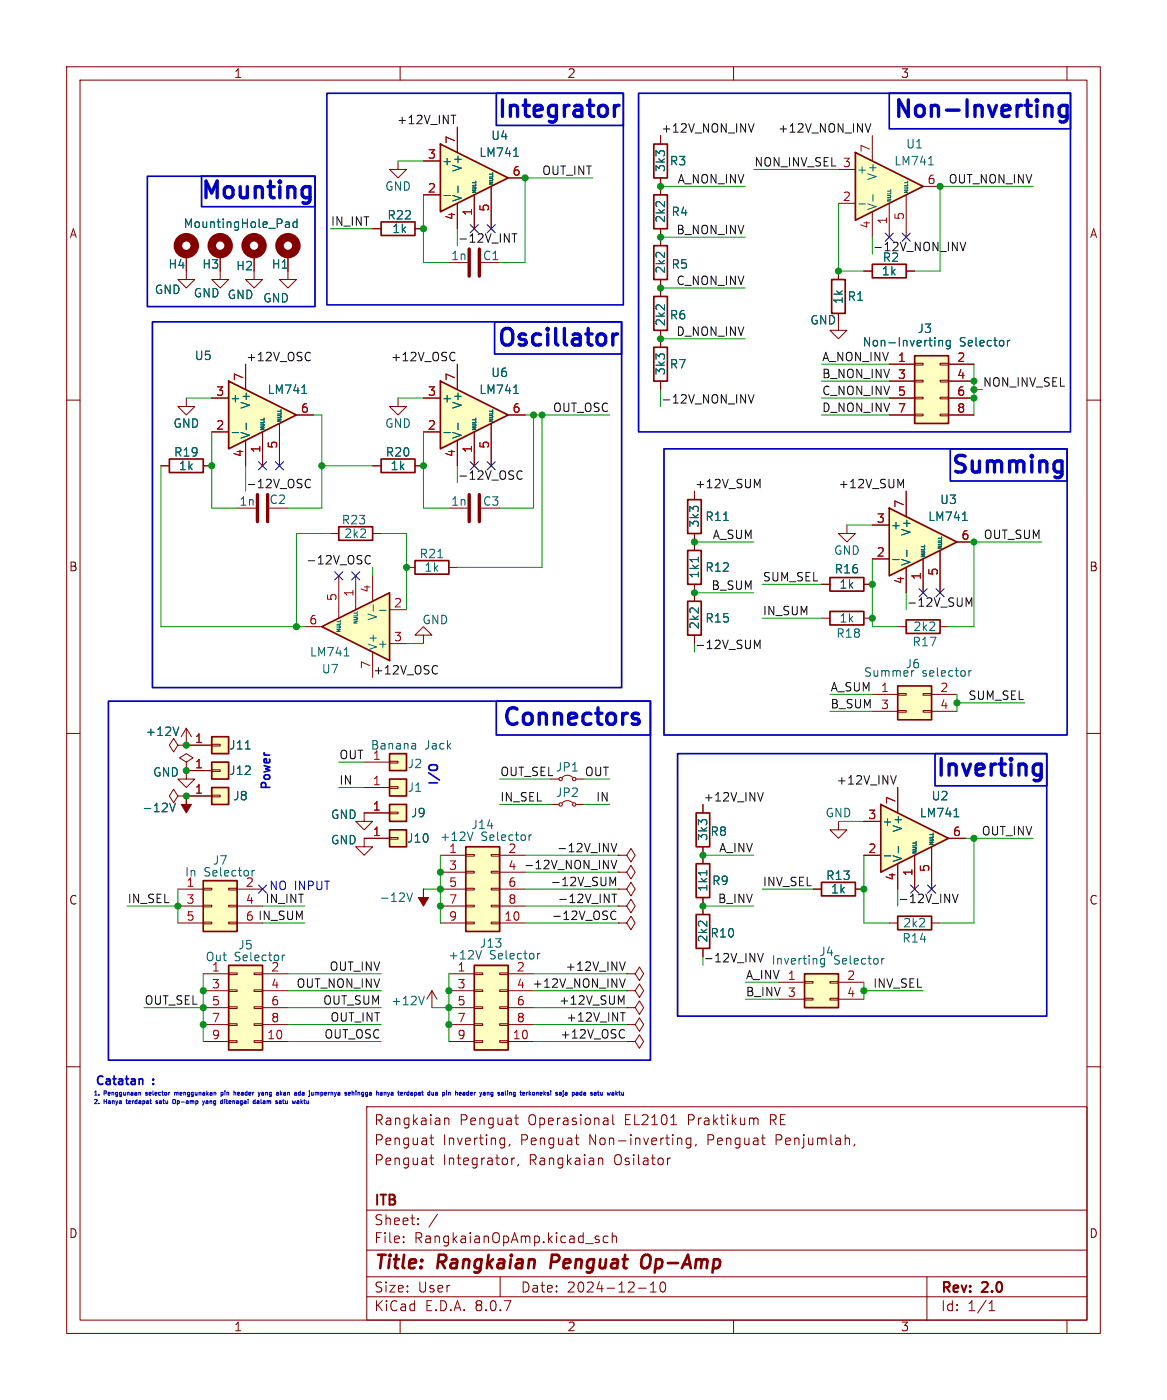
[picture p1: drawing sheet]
<svg xmlns="http://www.w3.org/2000/svg" width="175mm" height="210mm" viewBox="0 0 175 210" stroke-linecap="round" stroke-linejoin="round" font-family="sans-serif">
<g fill="none" stroke="#840000" stroke-width=".15">
<path d="M10 10h155v190h-155zM12 12h151v186h-151zM60 10v2M110 10v2M160 10v2M10 60h2M55.9 69.9h1.2M62.2 69.9h1.3M67.3 76.2h2.8M104.1 73.7v1.2M163 60h2M63.5 95.3h1.3l-1.3-1.3-1.3 1.3h1.3v1.2"/>
<path d="M104.1 80v1.3M104.1 88.9v1.3M104.1 95.3v1.2M134.6 94h1.3M141 94h1.2M10 110h2M82.5 116.9h1.3M84.3 116.6a1.08 1.08 0 0 1 1.6 0M86.4 116.9h1.2M163 110h2M82.5 120.7h1.3M84.3 120.4a1.08 1.08 0 0 1 1.6 0"/>
<path d="M86.4 120.7h1.2M94 148.6h1.2l.7-1 .6 1-.6 1-.7-1M94 148.6h.1M10 160h2M55 166h108v32h-108zM64.5 173.7h.5M64.5 170.7h.5M64.7 170.2v1.3v.1l.3 .1M64.7 173.2v1.3v.1l.3 .1M66.7 167.7v1M66.7 167.8a.37 .37 0 0 1 .6 .1v.8M75.2 170.7l.5 .1"/>
<path d="M75.7 171.6l-.5 .1M75.7 170.7v1.2l-.3 .3M76.5 171.6l-.2 .3M76.7 173.7v1M77.2 173.7l-.3 .1-.2 .2M77.2 167.7h.5M77.4 167.2v1.3l.1 .1 .2 .1M77.7 174.6l-.1 .3M86.2 170.7h.6M86.5 171.6l.3 .1M90 173.7h.2l.2 .2v.8M91 167.7l.2 .2v.8"/>
<path d="M91.2 168.6l-.2 .1M91.2 168.1h-.2M91.9 167.2v1.3l.2 .2M100.5 173.7l-.3 .1M100.6 168.7h.9M101.8 170.7l.4 .1v.1v.8M103.6 170.8l-.4-.1-.3 .3v.4l.1 .2h.6M103.6 170.7v1.2a.41 .41 0 0 1-.6 .2M104.4 171.6l-.2 .3M113.2 167.7l.4 .1 .1 .1v.8M128.2 171.6l-.2 .3M163 160h2"/>
<path d="M55 194.5h108M55 191.5h108M55 187.5h108M55 181.5h108M60 198v2M60.5 186.3v.1M60.5 185.5v.1M62.7 183.6v.1M62.7 182.8v.1M65.6 182.1l-1.3 2M75 191.5v3M89.5 185.9l.3 .1 .1 .2-.2 .2h-.3"/>
<path d="M89.5 185.4l.3 .1M91.2 185.5l-.5-.1-.2 .3v.4l.1 .2h.6M91.8 185.5a.37 .37 0 0 1 .7 .1v.8M91.8 184.9v1.5M95.7 193.2h1.2M97.5 193.8h.9M97.5 192.7l.5-.4v1.5M99.1 192.4a1.02 1.02 0 0 0 .2 1.4h.2a.91 .91 0 0 0 .2-1.4M110 198v2M139 191.5v6.5M148.3 196.6h.9M148.3 195.5l.4-.4v1.5"/>
<path d="M160 198v2"/>
<circle cx="84.1" cy="116.9" r=".25"/>
<circle cx="86.1" cy="116.9" r=".25"/>
<circle cx="84.1" cy="120.7" r=".25"/>
<circle cx="86.1" cy="120.7" r=".25"/>
</g>
<path d="M82.8 188.2l-.3 2M97.2 188.2a.77 .77 0 0 0-1 .7l-.1 .7 .1 .3 .2 .2a.71 .71 0 0 0 .9-.2" fill="none" stroke="#840000" stroke-width=".4"/>
<path d="M57.1 68.9h5.1v2h-5.1zM103.1 74.9h2.1v5.1h-2.1zM103.1 90.2h2.1v5.1h-2.1zM135.9 93h5.1v2h-5.1z" fill="none" stroke="#840000" stroke-width=".25"/>
<path d="M108.5 78.1h.7" fill="none" stroke="#006464" stroke-width=".15"/>
<path d="M70.4 74.2v4.1M71.9 74.2v4.1" fill="none" stroke="#840000" stroke-width=".51"/>
<path d="M128.3 22.9l10.1 5.1-10.1 5z" fill="#ffffc2"/>
<path d="M128.3 22.9l10.1 5.1-10.1 5zM50.8 79h5.1v2h-5.1z" fill="none" stroke="#840000" stroke-width=".25"/>
<path d="M125.7 30.5h2.6M125.7 25.4h2.6M130.8 20.3v3.8M130.8 31.8v3.8M133.3 30.5v5.1M135.9 29.2v6.4M138.4 28h2.6M49.5 80h1.3M55.9 80h1.2" fill="none" stroke="#840000" stroke-width=".15"/>
<g fill="none" stroke="#006464" stroke-width=".15">
<path d="M128.8 30.6h1M130.9 29.2v1M133.1 29.9h.5l-.5 .3h.5M133.1 29.6h.4M133.1 29.3h.4M133.1 29.1h.5M133.1 28.7h.5M135.6 28.6h.5l-.5 .3h.5M135.6 28.3h.4M135.6 28.1h.4M135.6 27.8h.5M135.6 27.4h.5"/>
<path d="M139.2 24.7h.8"/>
</g>
<path d="M66 21.6l10.2 5.1-10.2 5.1z" fill="#ffffc2"/>
<path d="M66 21.6l10.2 5.1-10.2 5.1z" fill="none" stroke="#840000" stroke-width=".25"/>
<path d="M68.6 19.1v3.8M59.7 24.1v1.3h1.3l-1.3 1.3-1.3-1.3h1.3M63.5 29.2h2.5M63.5 24.1h2.5M67.3 39.4h2.8M68.6 30.5v3.8M71.1 29.2v5.1M72.1 39.4h2.8M73.7 28v6.3M76.2 26.7h2.5" fill="none" stroke="#840000" stroke-width=".15"/>
<g fill="none" stroke="#006464" stroke-width=".15">
<path d="M66.6 29.3h.9M68.7 27.9v1M70.8 28.6h.5l-.5 .3h.5M70.8 28.3h.5M70.8 28.1h.5M70.8 27.8h.5M70.8 27.4h.5M73.4 27.3h.5l-.5 .3h.5M73.4 27.1h.4M73.4 26.8h.4M73.4 26.5h.5M73.4 26.1h.5"/>
<path d="M77 23.5h.7"/>
</g>
<path d="M70.4 37.4v4M71.9 37.4v4" fill="none" stroke="#840000" stroke-width=".51"/>
<path d="M66 57.2l10.2 5-10.2 5.1z" fill="#ffffc2"/>
<path d="M66 57.2l10.2 5-10.2 5.1z" fill="none" stroke="#840000" stroke-width=".25"/>
<g fill="none" stroke="#840000" stroke-width=".15">
<path d="M63.5 59.7h2.5M68.6 54.6v3.8M63.5 64.8h2.5M68.6 66.1v3.8M71.1 64.8v5.1M73.7 63.5v6.4M76.2 62.2h2.5M92.7 135.9h1.3l.6-1 .6 1-.6 1-.6-1M92.7 135.9h.1M92.7 133.4h1.3l.6-1 .6 1-.6 1-.6-1M92.7 133.4h.1M92.7 138.4h1.3l.6-1 .6 1-.6 1.1-.6-1.1"/>
<path d="M92.7 138.4h.1"/>
</g>
<g fill="none" stroke="#006464" stroke-width=".15">
<path d="M77 59h.7M66.6 64.9h.9M68.7 63.5v.9M70.8 64.1h.5l-.5 .3h.5M70.8 63.9h.5M70.8 63.6h.5M70.8 63.4h.5M70.8 63h.5M73.4 62.9h.5l-.5 .3h.5M73.4 62.6h.4M73.4 62.3h.4M73.4 62.1h.5"/>
<path d="M73.4 61.7h.5"/>
</g>
<path d="M134.6 102.9h5.1v5.1h-5.1z" fill="#ffffc2"/>
<path d="M130.8 104.2h3.8M130.8 106.7h3.8M134.6 106.6h1.3v.2h-1.3zM134.6 104h1.3v.3h-1.3zM138.4 106.6h1.3v.2h-1.3zM138.4 104h1.3v.3h-1.3zM139.7 104.2h3.8M139.7 106.7h3.8" fill="none" stroke="#840000" stroke-width=".15"/>
<path d="M134.6 102.9h5.1v5.1h-5.1z" fill="none" stroke="#840000" stroke-width=".25"/>
<path d="M145.3 100.6v.8M145.7 100.6h-.3l-.1 .2" fill="none" stroke="#006464" stroke-width=".15"/>
<path d="M132.1 120.7l10.1 5-10.1 5.1z" fill="#ffffc2"/>
<path d="M130.8 39.6h5.1v2.1h-5.1zM98 44.5h2.1v5h-2.1zM124.7 41.9h2v5.1h-2zM104.4 121.9h2v5.1h-2zM104.4 129.6h2v5h-2zM123.2 132.4h5.1v2h-5.1zM132.1 120.7l10.1 5-10.1 5.1z" fill="none" stroke="#840000" stroke-width=".25"/>
<g fill="none" stroke="#840000" stroke-width=".15">
<path d="M99.1 43.2v1.3M99.1 49.5v1.3M125.7 48.3v1.2h1.3l-1.3 1.3-1.2-1.3h1.2M125.7 40.7v1.2M129.5 40.7h1.3M135.9 40.7h1.3M134.6 118.1v3.8M105.4 120.7v1.2M105.4 127v2.6M105.4 134.6v1.3M121.9 133.4h1.3M125.7 123.2v1.3h1.3l-1.3 1.2-1.2-1.2h1.2"/>
<path d="M128.3 133.4h1.2M129.5 128.3h2.6M129.5 123.2h2.6M134.6 129.6v3.8M137.2 128.3v5.1M139.7 127v6.4M142.2 125.7h2.6"/>
</g>
<g fill="none" stroke="#006464" stroke-width=".15">
<path d="M106 130.6v.7M132.6 128.4h1M134.7 127v.9M136.9 127.6h.5l-.5 .3h.5M136.9 127.4h.4M136.9 127.1h.4M136.9 126.9h.5M136.9 126.5h.5M139.4 126.4h.5l-.5 .3h.5M139.4 126.1h.4M139.4 125.8h.4M139.4 125.6h.5"/>
<path d="M139.4 125.2h.5M143.1 122.5h.7"/>
</g>
<path d="M71.1 144.8h5.1v12.7h-5.1z" fill="#ffffc2"/>
<g fill="none" stroke="#840000" stroke-width=".15">
<path d="M99.1 20.3v1.3M99.1 26.7v2.5M99.1 34.3v2.5M99.1 41.9v1.3M99.1 50.8v1.3M99.1 57.2v1.2M61 85.1h1.2M67.3 85.1h1.3M54.6 125.7v1.3h1.3l-1.3 1.3-1.3-1.3h1.3M54.6 121.9v1.3h1.3l-1.3 1.3-1.3-1.3h1.3M133.3 138.4h1.3M139.7 138.4h1.3"/>
<path d="M64.8 148.6l-.8 1.3M64.8 148.6v2.5M64.8 148.6l.7 1.3M67.3 146.1h3.8M67.3 156.2h3.8M67.3 148.6h3.8M67.3 151.1h3.8M67.3 153.7h3.8M71.1 156.1h1.3v.3h-1.3zM71.1 153.6h1.3v.2h-1.3zM71.1 151h1.3v.3h-1.3zM71.1 148.5h1.3v.2h-1.3z"/>
<path d="M71.1 145.9h1.3v.3h-1.3zM74.9 156.1h1.3v.3h-1.3zM74.9 153.6h1.3v.2h-1.3zM74.9 151h1.3v.3h-1.3zM74.9 148.5h1.3v.2h-1.3zM74.9 145.9h1.3v.3h-1.3zM76.2 146.1h3.8M76.2 156.2h3.8M76.2 148.6h3.8M76.2 151.1h3.8M76.2 153.7h3.8M94 156.2h1.2l.7-1 .6 1-.6 1-.7-1"/>
<path d="M94 156.2h.1"/>
</g>
<path d="M98 21.6h2.1v5.1h-2.1zM98 36.8h2.1v5.1h-2.1zM98 29.2h2.1v5.1h-2.1zM98 52.1h2.1v5.1h-2.1zM62.2 84.1h5.1v2h-5.1zM134.6 137.4h5.1v2.1h-5.1zM71.1 144.8h5.1v12.7h-5.1z" fill="none" stroke="#840000" stroke-width=".25"/>
<path d="M65.6 83.7h.8M63.6 149.4l-.4 1.3M72.2 142.6l-.4 1.3M80.6 143v.9M81 143l-.3 .1-.1 .1" fill="none" stroke="#006464" stroke-width=".15"/>
<path d="M120.6 146.1h5.1v5h-5.1z" fill="#ffffc2"/>
<path d="M105.4 135.9v1.3M105.4 142.3v1.2M116.8 147.3h3.8M116.8 149.9h3.8M120.6 149.8h1.3v.2h-1.3zM120.6 147.2h1.3v.3h-1.3zM124.5 149.8h1.2v.2h-1.2zM124.5 147.2h1.2v.3h-1.2zM125.7 147.3h3.8M125.7 149.9h3.8" fill="none" stroke="#840000" stroke-width=".15"/>
<path d="M104.4 137.2h2v5.1h-2zM120.6 146.1h5.1v5h-5.1z" fill="none" stroke="#840000" stroke-width=".25"/>
<path d="M123 144v.4l.1 .2h.5M123.6 143.8v1l-.2 .2h-.3M132.2 143.8v.8M132.6 143.8h-.3l-.1 .2" fill="none" stroke="#006464" stroke-width=".15"/>
<path d="M58.4 116.9h2.6v2.5h-2.6z" fill="#ffffc2"/>
<path d="M54.6 118.1h3.8M58.4 118h1.3v.3h-1.3z" fill="none" stroke="#840000" stroke-width=".15"/>
<path d="M58.4 116.9h2.6v2.5h-2.6z" fill="none" stroke="#840000" stroke-width=".25"/>
<path d="M58.4 120.7h2.6v2.5h-2.6z" fill="#ffffc2"/>
<path d="M54.6 121.9h3.8M58.4 121.8h1.3v.3h-1.3z" fill="none" stroke="#840000" stroke-width=".15"/>
<path d="M58.4 120.7h2.6v2.5h-2.6z" fill="none" stroke="#840000" stroke-width=".25"/>
<path d="M137.2 53.4h5v10.1h-5z" fill="#ffffc2"/>
<g fill="none" stroke="#840000" stroke-width=".15">
<path d="M133.3 54.6h3.9M133.3 57.2h3.9M133.3 59.7h3.9M137.2 59.6h1.2v.2h-1.2zM137.2 57h1.2v.3h-1.2zM137.2 54.5h1.2v.3h-1.2zM141 59.6h1.2v.2h-1.2zM141 57h1.2v.3h-1.2zM141 54.5h1.2v.3h-1.2zM142.2 54.6h3.8M142.2 57.2h3.8M142.2 59.7h3.8"/>
<path d="M133.3 62.2h3.9M137.2 62.1h1.2v.3h-1.2zM141 62.1h1.2v.3h-1.2zM142.2 62.2h3.8"/>
</g>
<path d="M137.2 53.4h5v10.1h-5z" fill="none" stroke="#840000" stroke-width=".25"/>
<path d="M140.8 51.1v.8M140.8 51.2l.2-.1h.3v.8M142.5 51.1h-.4l-.2 .2v.4l.1 .1h.5M142.5 51.1v1l-.3 .2h-.3M151.1 51.1v.8M151.4 51.1h-.2l-.1 .2" fill="none" stroke="#006464" stroke-width=".15"/>
<path d="M31.7 118.1h2.6v2.6h-2.6z" fill="#ffffc2"/>
<path d="M26.7 119.4l-.7-1-.6 1 .6 1 .7-1h1.2M27.9 119.4h.1M27.9 119.4h3.8M31.7 119.3h1.3v.2h-1.3z" fill="none" stroke="#840000" stroke-width=".15"/>
<path d="M31.7 118.1h2.6v2.6h-2.6z" fill="none" stroke="#840000" stroke-width=".25"/>
<path d="M27.9 119.4v1.3h.8l-.8 1.2-.7-1.2h.7z" fill="#840000" stroke="#840000" stroke-width=".15"/>
<path d="M25.4 120.5l.5 1.3 .4-1.3" fill="none" stroke="#006464" stroke-width=".15"/>
<path d="M30.5 132.1h5.1v7.6h-5.1z" fill="#ffffc2"/>
<g fill="none" stroke="#840000" stroke-width=".15">
<path d="M27.9 115.6v1.3h1.3l-1.3 1.2-1.2-1.2h1.2M26.7 133.4h3.8M26.7 135.9h3.8M26.7 138.4h3.8M30.5 138.3h1.2v.3h-1.2zM30.5 135.8h1.2v.2h-1.2zM30.5 133.2h1.2v.3h-1.2zM34.3 138.3h1.3v.3h-1.3zM34.3 135.8h1.3v.2h-1.3zM34.3 133.2h1.3v.3h-1.3zM35.6 133.4h3.8M35.6 135.9h3.8"/>
<path d="M35.6 138.4h3.8M94 151.1h1.2l.7-1 .6 1-.6 1.1-.7-1.1M94 151.1h.1M94 146.1h1.2l.7-1 .6 1-.6 1-.7-1M94 146.1h.1M94 153.7h1.2l.7-1 .6 1-.6 1-.7-1M94 153.7h.1"/>
</g>
<path d="M30.5 132.1h5.1v7.6h-5.1z" fill="none" stroke="#840000" stroke-width=".25"/>
<path d="M37.8 130.6v.8M38.2 130.6h-.3l-.1 .2" fill="none" stroke="#006464" stroke-width=".15"/>
<path d="M31.7 114.3h2.6v2.6h-2.6z" fill="#ffffc2"/>
<path d="M27.9 115.6h3.8M27.9 109.2l-.7 1.3M27.9 109.2v2.6M27.9 109.2l.8 1.3M31.7 115.5h1.3v.2h-1.3z" fill="none" stroke="#840000" stroke-width=".15"/>
<path d="M31.7 114.3h2.6v2.6h-2.6z" fill="none" stroke="#840000" stroke-width=".25"/>
<path d="M26.8 109.1l-.4 1.2" fill="none" stroke="#006464" stroke-width=".15"/>
<path d="M31.7 110.5h2.6v2.5h-2.6z" fill="#ffffc2"/>
<path d="M27.9 111.8h3.8M31.7 111.7h1.3v.2h-1.3z" fill="none" stroke="#840000" stroke-width=".15"/>
<path d="M31.7 110.5h2.6v2.5h-2.6z" fill="none" stroke="#840000" stroke-width=".25"/>
<path d="M36.8 112.4h.7" fill="none" stroke="#006464" stroke-width=".15"/>
<path d="M34.3 144.8h5.1v12.7h-5.1z" fill="#ffffc2"/>
<g fill="none" stroke="#840000" stroke-width=".15">
<path d="M26.7 111.8l-.7-1-.6 1 .6 1 .7-1h1.2M27.9 111.8h.1M27.9 114.3l1.1-.6-1.1-.7-1 .7 1 .6v1.3M27.9 115.6h.1M30.5 146.1h3.8M30.5 156.2h3.8M30.5 148.6h3.8M30.5 151.1h3.8M30.5 153.7h3.8M34.3 156.1h1.3v.3h-1.3zM34.3 153.6h1.3v.2h-1.3zM34.3 151h1.3v.3h-1.3z"/>
<path d="M34.3 148.5h1.3v.2h-1.3zM34.3 145.9h1.3v.3h-1.3zM38.1 156.1h1.3v.3h-1.3zM38.1 153.6h1.3v.2h-1.3zM38.1 151h1.3v.3h-1.3zM38.1 148.5h1.3v.2h-1.3zM38.1 145.9h1.3v.3h-1.3zM39.4 146.1h3.8M39.4 156.2h3.8M39.4 148.6h3.8M39.4 151.1h3.8M39.4 153.7h3.8"/>
</g>
<path d="M34.3 144.8h5.1v12.7h-5.1z" fill="none" stroke="#840000" stroke-width=".25"/>
<path d="M42.3 143.3v.8M42.7 143.3h-.2l-.2 .2" fill="none" stroke="#006464" stroke-width=".15"/>
<path d="M69.8 127h5.1v12.7h-5.1z" fill="#ffffc2"/>
<g fill="none" stroke="#840000" stroke-width=".15">
<path d="M27.9 38.1v3.8h1.3l-1.3 1.3-1.2-1.3h1.2M33 38.1v3.8h1.3l-1.3 1.3-1.3-1.3h1.3M66 128.3h3.8M66 138.4h3.8M66 130.8h3.8M66 133.4h3.8M66 135.9h3.8M69.8 138.3h1.3v.3h-1.3zM69.8 135.8h1.3v.2h-1.3zM69.8 133.2h1.3v.3h-1.3zM69.8 130.7h1.3v.3h-1.3zM69.8 128.2h1.3v.2h-1.3z"/>
<path d="M73.7 138.3h1.2v.3h-1.2zM73.7 135.8h1.2v.2h-1.2zM73.7 133.2h1.2v.3h-1.2zM73.7 130.7h1.2v.3h-1.2zM73.7 128.2h1.2v.2h-1.2zM74.9 128.3h3.8M74.9 138.4h3.8M74.9 130.8h3.8M74.9 133.4h3.8M74.9 135.9h3.8"/>
</g>
<path d="M69.8 127h5.1v12.7h-5.1z" fill="none" stroke="#840000" stroke-width=".25"/>
<path d="M70.9 124.8l-.4 1.3M79.3 125.2v.9M79.7 125.2l-.2 .1-.2 .2" fill="none" stroke="#006464" stroke-width=".15"/>
<g fill="none" stroke="#840000" stroke-width="1.3">
<circle cx="27.9" cy="36.8" r="1.27"/>
<circle cx="33" cy="36.8" r="1.27"/>
</g>
<path d="M58.4 113h2.6v2.6h-2.6z" fill="#ffffc2"/>
<path d="M38.1 38.1v3.8h1.3l-1.3 1.3-1.3-1.3h1.3M55.9 34.3h1.2M62.2 34.3h1.3M54.6 114.3h3.8M58.4 114.2h1.3v.2h-1.3z" fill="none" stroke="#840000" stroke-width=".15"/>
<path d="M57.1 33.3h5.1v2h-5.1zM58.4 113h2.6v2.6h-2.6z" fill="none" stroke="#840000" stroke-width=".25"/>
<path d="M62.1 111.5l.2 .2v.7M62.3 112.3l-.4 .1M62.3 111.8l-.4 .1M61 133.9l.4 1.3 .5-1.3" fill="none" stroke="#006464" stroke-width=".15"/>
<circle cx="38.1" cy="36.8" r="1.27" fill="none" stroke="#840000" stroke-width="1.3"/>
<path d="M63.5 133.4v1.2h.8l-.8 1.3-.8-1.3h.8z" fill="#840000" stroke="#840000" stroke-width=".15"/>
<path d="M58.4 124.5h2.6v2.5h-2.6z" fill="#ffffc2"/>
<path d="M43.2 40.7v1.2h1.2l-1.2 1.3-1.3-1.3h1.3M35.6 76.2h2.8M40.4 76.2h2.8M54.6 125.7h3.8M58.4 125.6h1.3v.3h-1.3z" fill="none" stroke="#840000" stroke-width=".15"/>
<path d="M58.4 124.5h2.6v2.5h-2.6z" fill="none" stroke="#840000" stroke-width=".25"/>
<path d="M38.6 74.2v4.1M40.1 74.2v4.1" fill="none" stroke="#840000" stroke-width=".51"/>
<path d="M48.3 94l10.1-5.1v10.2z" fill="#ffffc2"/>
<path d="M25.4 68.9h5.1v2h-5.1zM48.3 94l10.1-5.1v10.2zM124.5 86.6h5v2.1h-5zM124.5 91.7h5v2h-5z" fill="none" stroke="#840000" stroke-width=".25"/>
<g fill="none" stroke="#840000" stroke-width=".15">
<path d="M43.2 38.1v2.6M27.9 59.7v1.3h1.3l-1.3 1.2-1.2-1.2h1.2M24.1 69.9h1.3M30.5 69.9h1.2M127 78.8v1.2h1.3l-1.3 1.3-1.3-1.3h1.3M45.7 94h2.6M50.8 86.4v6.3M53.3 86.4v5.1M55.9 86.4v3.8M55.9 97.8v3.8M58.4 91.5h2.6M58.4 96.5h2.6"/>
<path d="M123.2 87.6h1.3M123.2 92.7h1.3M129.5 87.6h1.3M129.5 92.7h1.3"/>
</g>
<g fill="none" stroke="#006464" stroke-width=".15">
<path d="M43 33.3h.2l.2 .2v.6M43.4 34.1h-.4M43.4 33.6h-.4M44.5 33.3h-.3l-.3 .2v.4l.2 .2h.4M44.5 32.9v1.2M50.5 94.4h.5l-.5 .3h.5M50.5 94.2h.4M50.5 93.9h.4M50.5 93.7h.5M51 93v.2h-.5M51.6 98.4h.7M53.1 93.2h.5l-.5 .3h.5"/>
<path d="M53.1 92.9h.4M53.1 92.6h.4M53.1 92.4h.5M53.6 91.7v.3h-.5M56 90.7v1M56.9 91.6h1"/>
</g>
<circle cx="43.2" cy="36.8" r="1.27" fill="none" stroke="#840000" stroke-width="1.3"/>
<path d="M133.3 76.2l10.2 5.1-10.2 5.1z" fill="#ffffc2"/>
<path d="M133.3 76.2l10.2 5.1-10.2 5.1z" fill="none" stroke="#840000" stroke-width=".25"/>
<path d="M130.8 78.8h2.5M135.9 73.7v3.8M130.8 83.8h2.5M135.9 85.1v3.8M138.4 83.8v5.1M141 82.6v6.3M143.5 81.3h2.5M92.7 128.3h1.3l.6-1 .6 1-.6 1-.6-1M92.7 128.3h.1M92.7 130.8h1.3l.6-1 .6 1-.6 1-.6-1M92.7 130.8h.1" fill="none" stroke="#840000" stroke-width=".15"/>
<g fill="none" stroke="#006464" stroke-width=".15">
<path d="M144.3 78.1h.8M133.9 83.9h.9M136 82.5v1M138.1 83.2h.6l-.6 .3h.6M138.1 83h.5M138.1 82.7h.5M138.1 82.4h.6M138.1 82h.6M140.7 81.9h.5l-.5 .3h.5M140.7 81.7h.4M140.7 81.4h.4M140.7 81.2h.5"/>
<path d="M140.7 80.7h.5"/>
</g>
<path d="M34.3 57.2l10.1 5-10.1 5.1z" fill="#ffffc2"/>
<path d="M34.3 57.2l10.1 5-10.1 5.1zM103.1 82.6h2.1v5h-2.1z" fill="none" stroke="#840000" stroke-width=".25"/>
<g fill="none" stroke="#840000" stroke-width=".15">
<path d="M68.6 19.1v3.8M27.9 38.1v2.6M33 38.1v2.6M38.1 38.1v2.6M43.2 38.1v2.6M55.9 34.3h1.2M62.2 34.3h1.3M63.5 29.2h2.5M63.5 24.1h2.5M68.6 30.5v3.8M71.1 29.2v5.1M73.7 28v6.3"/>
<path d="M76.2 26.7h2.5M99.1 20.3v1.3M99.1 26.7v2.5M99.1 34.3v2.5M31.7 59.7h2.6M36.8 54.6v3.8M59.7 59.7v1.3h1.3l-1.3 1.2-1.3-1.2h1.3M63.5 59.7h2.5M68.6 54.6v3.8M99.1 41.9v2.6M99.1 49.5v2.6M99.1 57.2v1.2"/>
<path d="M125.7 40.7v1.2M129.5 40.7h1.3M133.3 59.7h3.9M133.3 54.6h3.9M133.3 57.2h3.9M135.9 40.7h1.3M142.2 59.7h3.8M142.2 54.6h3.8M142.2 57.2h3.8M24.1 69.9h1.3M30.5 69.9h1.2M31.7 64.8h2.6"/>
<path d="M36.8 66.1v3.8M39.4 64.8v5.1M41.9 63.5v6.4M44.4 62.2h2.6M55.9 69.9h1.2M62.2 69.9h1.3M63.5 64.8h2.5M68.6 66.1v3.8M71.1 64.8v5.1M73.7 63.5v6.4M76.2 62.2h2.5M104.1 73.7v1.2"/>
<path d="M130.8 78.8h2.5M133.3 62.2h3.9M135.9 73.7v3.8M142.2 62.2h3.8M104.1 80v2.6M104.1 87.6v2.6M104.1 95.3v1.2M123.2 87.6h1.3M129.5 87.6h1.3M130.8 83.8h2.5M135.9 85.1v3.8M138.4 83.8v5.1"/>
<path d="M141 82.6v6.3M143.5 81.3h2.5M27.9 119.4h.1M27.9 111.8h.1M27.9 115.6h.1M27.9 119.4h3.8M27.9 115.6h3.8M27.9 111.8h3.8M134.6 118.1v3.8M54.6 125.7h3.8M54.6 121.9h3.8M105.4 120.7v1.2"/>
<path d="M105.4 127v2.6M105.4 134.6v2.6M121.9 133.4h1.3M128.3 133.4h1.2M129.5 128.3h2.6M129.5 123.2h2.6M134.6 129.6v3.8M137.2 128.3v5.1M139.7 127v6.4M142.2 125.7h2.6M105.4 142.3v1.2"/>
</g>
<g fill="none" stroke="#006464" stroke-width=".15">
<path d="M43 33.3h.2l.2 .2v.6M43.4 34.1h-.4M43.4 33.6h-.4M44.5 33.3h-.3l-.3 .2v.4l.2 .2h.4M44.5 32.9v1.2M66.6 29.3h.9M68.7 27.9v1M70.8 28.6h.5l-.5 .3h.5M70.8 28.3h.5M70.8 28.1h.5M70.8 27.8h.5M70.8 27.4h.5"/>
<path d="M73.4 27.3h.5l-.5 .3h.5M73.4 27.1h.4M73.4 26.8h.4M73.4 26.5h.5M73.4 26.1h.5M77 23.5h.7M45.3 59h.7M77 59h.7M140.8 51.1v.8M140.8 51.2l.2-.1h.3v.8M142.5 51.1h-.4l-.2 .2v.4l.1 .1h.5M142.5 51.1v1l-.3 .2h-.3"/>
<path d="M151.1 51.1v.8M151.4 51.1h-.2l-.1 .2M34.8 64.9h1M36.9 63.5v.9M39.1 64.1h.5l-.5 .3h.5M39.1 63.9h.4M39.1 63.6h.4M39.1 63.4h.5M39.1 63h.5M41.6 62.9h.5l-.5 .3h.5M41.6 62.6h.4M41.6 62.3h.4"/>
<path d="M41.6 62.1h.5M41.6 61.7h.5M66.6 64.9h.9M68.7 63.5v.9M70.8 64.1h.5l-.5 .3h.5M70.8 63.9h.5M70.8 63.6h.5M70.8 63.4h.5M70.8 63h.5M73.4 62.9h.5l-.5 .3h.5M73.4 62.6h.4M73.4 62.3h.4"/>
<path d="M73.4 62.1h.5M73.4 61.7h.5M108.5 78.1h.7M144.3 78.1h.8M104.7 83.6v.7M133.9 83.9h.9M136 82.5v1M138.1 83.2h.6l-.6 .3h.6M138.1 83h.5M138.1 82.7h.5M138.1 82.4h.6M138.1 82h.6"/>
<path d="M140.7 81.9h.5l-.5 .3h.5M140.7 81.7h.4M140.7 81.4h.4M140.7 81.2h.5M140.7 80.7h.5M26.8 109.1l-.4 1.2M36.8 112.4h.7M25.4 120.5l.5 1.3 .4-1.3M106 130.6v.7M132.6 128.4h1M134.7 127v.9M136.9 127.6h.5l-.5 .3h.5"/>
<path d="M136.9 127.4h.4M136.9 127.1h.4M136.9 126.9h.5M136.9 126.5h.5M139.4 126.4h.5l-.5 .3h.5M139.4 126.1h.4M139.4 125.8h.4M139.4 125.6h.5M139.4 125.2h.5M143.1 122.5h.7"/>
</g>
<g fill="none" stroke="#0f0f0f" stroke-width=".15">
<path d="M67.6 17.3h.8M113.1 18.6l-.5 1.2M130.6 18.6l-.4 1.2M76.8 35.1h.7M77.1 35.1v1.2M144 36.3l.4 1.3 .4-1.3M46.3 52.8l.2 .2M46.5 54l-.2 .1M68 52.8l.2 .2M68.2 54l-.2 .1M112.2 59.2l.4 1.3 .5-1.3M45.9 73a.44 .44 0 0 0 .6 0"/>
<path d="M46.5 72a.46 .46 0 0 0-.6 .1M77.6 71.7a.44 .44 0 0 0 .7 .1M78.3 70.7h-.1a.46 .46 0 0 0-.6 .1M113.6 72.8l.4-.9v1.3M135.1 72.8l.4-.9v1.3M54.9 84.4a.44 .44 0 0 0 .6 .1M55.5 83.4a.46 .46 0 0 0-.6 .1M65.4 99.8l.2 .2M113.1 96l.5 .9 .4-.9v1.3M144.9 89.7l.4 .9 .4-.9v1.2M65.6 101l-.2 .1M114.5 118.9l-.5 1.3"/>
<path d="M134.4 116.3l-.4 1.3M91.5 131.6l.4 .9 .4-.9v1.3M91.6 129l.5 1.3 .4-1.3M91.6 126.5l.5 1.3 .4-1.3M91.7 137.8a.44 .44 0 0 0 .7 0M91.8 134.1h.7M92.1 134.1v1.3M92.4 136.8l-.1-.1a.46 .46 0 0 0-.6 .1M142.8 134.1l.4 1.3 .5-1.3M93 151.9h.8M93.2 150.3l.4-.9v1.2M93.4 154.4l.2 .2"/>
<path d="M93.6 155.6l-.2 .1M93.8 146.8l-.5 1.3M93.8 144.3l-.5 1.3M113.6 143l.4 1.3 .5-1.3"/>
</g>
<g fill="none" stroke="#0000c2" stroke-width=".25">
<path d="M49 14h44.5v31.7h-44.5zM74.4 14h19.1v4.8h-19.1zM95.8 14h64.7v50.8h-64.7zM133.3 14h27.2v5.3h-27.2zM22.1 26.4h25.1v19.6h-25.1zM30.2 26.4h17v4.6h-17zM22.9 48.3h70.3v54.8h-70.3zM74.2 48.3h19v4.8h-19zM99.6 67.3h60.4v43h-60.4zM142.5 67.3h17.5v4.9h-17.5zM16.3 105.2h81.2v53.8h-81.2zM64.3 115.3a.43 .43 0 0 1 .5-.6h.4a.43 .43 0 0 1 .4 .6"/>
<path d="M74.4 105.2h23.1v5.1h-23.1zM101.6 113h55.4v39.4h-55.4zM140.2 113h16.8v4.9h-16.8zM21 161.8l.3 .1 .1 .1v.7"/>
</g>
<g fill="none" stroke="#0000c2" stroke-width=".15">
<path d="M18.9 165.1h.2M19 164.9v.6h.1M21.8 164.2l.2 .1M22 163.9h-.2l.2 .2M23.6 165.2l-.1-.1-.1 .1 .3 .2M23.7 165.5h-.3M23.7 165.4v.1M26.2 164.9l.1 .2v.4h-.1M26.2 163.9h.1h.1M26.2 163.9v.4M26.4 163.9v.4M26.6 165.5h.2"/>
<path d="M26.6 165.1v.7M26.7 163.9h-.3M26.8 165.1l-.2 .1M30.7 165.1l-.2 .4M30.9 165.2h.3v.3M31.2 165.3l-.3 .1 .1 .1h.2M31.5 165.1v.4M31.6 165.1l-.1 .1M33.1 163.9h.2l.2 .1-.1 .2h-.3M33.7 163.6v.1M33.7 163.9v.4M34.6 165.2h-.3l.1 .3h.2"/>
<path d="M34.6 165.3h-.3M35.7 163.9h.2v.1l-.3 .1M35.9 164.2l-.2 .1M36.3 163.9h-.1M36.3 164l-.1 .1 .1 .2M39.1 164.9v.6h.1M39.5 165.2h.2v.3M39.7 165.3l-.3 .1 .1 .1h.2M39.8 163.9v.4M39.9 163.9h.2v.4M39.9 163.9h-.1M43.1 165.5h-.2"/>
<path d="M43.1 165.1v.4M43.1 163.9v.4M43.3 163.9h-.2M46 165.1v.4h.3M46.3 164.5h.1M46.3 165.1v.4M48.4 163.9v.3M48.9 163.9h-.2v.3l.2 .1M49 164l-.3 .1M53.9 163.9l.1 .4M54.5 163.9h-.2l-.1 .1 .1 .2h.2M54.5 164.4l-.1 .1h-.1"/>
<path d="M62.8 163.9h.2v.4M63 164l-.3 .1 .1 .2 .2-.1M67.3 163.9h.2v.4M67.3 163.9v.4M70 164.2h.3M70 163.9h.3M70.3 163.6v.7M72.5 163.9h.2l.1 .4M72.8 164l-.3 .1v.2l.3-.1M76.4 163.9h.3v.4M76.4 163.9v.4M79.4 164l.2 .3"/>
<path d="M79.6 163.9l-.2 .2M83.3 164.2l.2 .1M83.5 163.9h-.2l.2 .2M88.8 163.9h-.1l-.1 .1 .2 .2M88.8 164.2h-.2M88.8 164.2h.1M89.1 164.1v.1M91.5 163.9l-.1 .4-.1-.3M92 163.9h-.2M92 164l-.3 .1 .1 .1 .2 .1"/>
</g>
<path d="M92.1 15.8v1.7M92.8 15.8a.64 .64 0 0 0-.7 .5M157.4 15.8l.2 .1 .2 .3v1.3M160 15.8v2a.68 .68 0 0 1-1.1 .4M160 15.9l-.2-.1h-.5l-.4 .2-.1 .3v.7l.3 .4 .2 .1h.5l.2-.1M91.9 50.1v1.7M92.6 50.1a.64 .64 0 0 0-.7 .5M95.5 107.8l.3 .1 .1 .3-.1 .3-.3 .2M95.5 107l.3 .1M155.9 114.6l.2 .1M156.1 114.6v2l-.2 .4M156.1 116.2l-.2 .1" fill="none" stroke="#0000c2" stroke-width=".5"/>
<g fill="none" stroke="#009600" stroke-width=".15">
<path d="M49.5 34.3h6.4M59.7 24.1h3.8M63.5 29.2v10.2h3.8M68.6 34.3v2.5M88.9 26.7h-10.2v12.7h-3.8M99.1 35.6h12.7M99.1 28h12.7M113 25.4h12.7M125.7 30.5v10.2h3.8M130.8 35.6v2.5M154.9 28h-13.9v12.7h-3.8M27.9 59.7h3.8"/>
<path d="M59.7 59.7h3.8M99.1 58.4v2.6M99.1 43.2h12.7M99.1 50.8h12.7M123.2 54.6h10.1M123.2 59.7h10.1M123.2 57.2h10.1M146 58.4h1.3M146 54.6v7.6M24.1 69.9v24.1h21.6M31.7 64.8v11.4h3.9M36.8 69.9v3.8"/>
<path d="M47 62.2h1.3v14h-5.1M48.3 69.9h7.6M63.5 64.8v11.4h3.8M68.6 69.9v2.5M78.7 62.2h12.7M80 62.2v14h-5.1M81.3 62.2v22.9h-12.7M123.2 62.2h10.1M127 78.8h3.8M49.5 80h-5.1v14M55.9 85.1v1.3M57.1 80h3.9v11.5"/>
<path d="M61 96.5h2.5M104.1 81.3h8.9M104.1 88.9h8.9M114.3 92.7h8.9M114.3 87.6h8.9M130.8 83.8v10.2h3.8M135.9 88.9v2.6M156.2 81.3h-10.2v12.7h-3.8M50.8 118.1h3.8M50.8 114.3h3.8M74.9 116.9h7.6M87.6 116.9h3.8"/>
<path d="M124.5 104.2h6.3M124.5 106.7h6.3M143.5 105.4h10.2M143.5 104.2v2.5M19 135.9h7.7M26.7 133.4v5M39.4 138.4h6.3M39.4 135.9h6.3M63.5 133.4h2.5M66 128.3v10.1M74.9 120.7h7.6M78.7 133.4h14"/>
<path d="M78.7 128.3h14M78.7 138.4h14M78.7 135.9h14M78.7 130.8h14M87.6 120.7h3.8M105.4 128.3h7.6M105.4 135.9h7.6M114.3 133.4h7.6M125.7 123.2h3.8M129.5 128.3v10.1h3.8M134.6 133.4v2.5M144.8 125.7h10.1"/>
<path d="M146 125.7v12.7h-5M21.6 151.1h8.9M30.5 146.1v10.1M43.2 151.1h13.9M43.2 146.1h13.9M43.2 148.6h13.9M43.2 156.2h13.9M43.2 153.7h13.9M64.8 151.1h2.5M67.3 146.1v10.1M80 151.1h14M80 146.1h14"/>
<path d="M80 148.6h14M80 156.2h14M80 153.7h14M111.8 147.3h5M111.8 149.9h5M129.5 148.6h8.9M129.5 147.3v2.6"/>
</g>
<g fill="none" stroke="#000084" stroke-width=".15">
<path d="M70.5 33.7l1.2 1.2M71.7 33.7l-1.2 1.2M73.1 33.7l1.2 1.2M74.3 33.7l-1.2 1.2M132.7 35l1.3 1.2M134 35l-1.3 1.2M135.3 35l1.2 1.2M136.5 35l-1.2 1.2M38.8 69.3l1.2 1.2M40 69.3l-1.2 1.2M41.3 69.3l1.2 1.2M42.5 69.3l-1.2 1.2"/>
<path d="M70.5 69.3l1.2 1.2M71.7 69.3l-1.2 1.2M73.1 69.3l1.2 1.2M74.3 69.3l-1.2 1.2M50.2 85.8l1.2 1.2M51.4 85.8l-1.2 1.2M52.7 85.8l1.2 1.2M53.9 85.8l-1.2 1.2M137.8 88.3l1.2 1.2M139 88.3l-1.2 1.2M140.4 88.3l1.2 1.2M141.6 88.3l-1.2 1.2"/>
<path d="M38.8 132.8l1.2 1.2M40 132.8l-1.2 1.2M136.6 132.8l1.2 1.2M137.8 132.8l-1.2 1.2M139.1 132.8l1.2 1.2M140.3 132.8l-1.2 1.2"/>
</g>
<g fill="#009600" stroke="#009600" stroke-width=".15">
<circle cx="66" cy="135.9" r=".46"/>
<circle cx="67.3" cy="148.6" r=".46"/>
<circle cx="66" cy="130.8" r=".46"/>
<circle cx="66" cy="133.4" r=".46"/>
<circle cx="67.3" cy="151.1" r=".46"/>
<circle cx="67.3" cy="153.7" r=".46"/>
<circle cx="105.4" cy="135.9" r=".46"/>
<circle cx="129.5" cy="148.6" r=".46"/>
<circle cx="30.5" cy="151.1" r=".46"/>
<circle cx="30.5" cy="148.6" r=".46"/>
<circle cx="30.5" cy="153.7" r=".46"/>
<circle cx="27.9" cy="115.6" r=".46"/>
<circle cx="27.9" cy="119.4" r=".46"/>
<circle cx="27.9" cy="111.8" r=".46"/>
<circle cx="26.7" cy="135.9" r=".46"/>
<circle cx="146" cy="125.7" r=".46"/>
<circle cx="129.5" cy="133.4" r=".46"/>
<circle cx="105.4" cy="128.3" r=".46"/>
<circle cx="44.4" cy="94" r=".46"/>
<circle cx="61" cy="85.1" r=".46"/>
<circle cx="146" cy="59.7" r=".46"/>
<circle cx="146" cy="81.3" r=".46"/>
<circle cx="99.1" cy="28" r=".46"/>
<circle cx="81.3" cy="62.2" r=".46"/>
<circle cx="80" cy="62.2" r=".46"/>
<circle cx="99.1" cy="43.2" r=".46"/>
<circle cx="99.1" cy="50.8" r=".46"/>
<circle cx="99.1" cy="35.6" r=".46"/>
<circle cx="78.7" cy="26.7" r=".46"/>
<circle cx="63.5" cy="34.3" r=".46"/>
<circle cx="63.5" cy="69.9" r=".46"/>
<circle cx="48.3" cy="69.9" r=".46"/>
<circle cx="31.7" cy="69.9" r=".46"/>
<circle cx="141" cy="28" r=".46"/>
<circle cx="146" cy="57.2" r=".46"/>
<circle cx="146" cy="58.4" r=".46"/>
<circle cx="125.7" cy="40.7" r=".46"/>
<circle cx="130.8" cy="87.6" r=".46"/>
<circle cx="130.8" cy="92.7" r=".46"/>
<circle cx="143.5" cy="105.4" r=".46"/>
<circle cx="104.1" cy="88.9" r=".46"/>
<circle cx="104.1" cy="81.3" r=".46"/>
</g>
<g font-size="3.5" fill="#0000c2">
<text x="74.4" y="17.8">Integrator</text>
<text x="133.9" y="17.8">Non-Inverting</text>
<text x="30" y="30">Mounting</text>
<text x="74.4" y="52.1">Oscillator</text>
<text x="142.5" y="71.1">Summing</text>
<text x="75.2" y="109">Connectors</text>
<text x="140.2" y="116.6">Inverting</text>
</g>
<g font-size="2.8" fill="#840000">
<text x="56" y="190.9">Title:</text>
<text x="65.7" y="190.9">Rangkaian</text>
<text x="83.4" y="190.9">Penguat</text>
<text x="97.8" y="190.9">Op-Amp</text>
</g>
<g font-size="2.1" fill="#840000">
<text x="56" y="172">Penguat</text>
<text x="56" y="169">Rangkaian</text>
<text x="66.4" y="172">Inverting,</text>
<text x="68.9" y="169">Penguat</text>
<text x="78.1" y="172">Penguat</text>
<text x="79.2" y="169">Operasional</text>
<text x="88.5" y="172">Non-inverting,</text>
<text x="93.8" y="169">EL2101</text>
<text x="103.4" y="169">Praktikum</text>
<text x="106.3" y="172">Penguat</text>
<text x="115.9" y="169">RE</text>
<text x="116.7" y="172">Penjumlah,</text>
<text x="56" y="175">Penguat</text>
<text x="66.4" y="175">Integrator,</text>
<text x="79.4" y="175">Rangkaian</text>
<text x="92.3" y="175">Osilator</text>
<text x="56" y="184">Sheet:</text>
<text x="56" y="181.2">ITB</text>
<text x="56" y="186.7">File:</text>
<text x="62.1" y="186.7">RangkaianOpAmp.kicad_sch</text>
<text x="56" y="196.9">KiCad</text>
<text x="56" y="194.1">Size:</text>
<text x="62.7" y="194.1">User</text>
<text x="63.7" y="196.9">E.D.A.</text>
<text x="71.3" y="196.9">8.0.7</text>
<text x="78" y="194.1">Date:</text>
<text x="85" y="194.1">2024-12-10</text>
<text x="141" y="194.3">Rev:</text>
<text x="141" y="196.9">Id:</text>
<text x="145.1" y="196.9">1/1</text>
<text x="147.4" y="194.3">2.0</text>
</g>
<g font-size="1.8" fill="#840000">
<text x="35" y="11.9">1</text>
<text x="85" y="11.9">2</text>
<text x="135" y="11.9">3</text>
<text x="10.3" y="35.9">A</text>
<text x="163.3" y="35.9">A</text>
<text x="121.4" y="48.9">GND</text>
<text x="10.3" y="85.9">B</text>
<text x="163.3" y="85.9">B</text>
<text x="10.3" y="135.9">C</text>
<text x="163.3" y="135.9">C</text>
<text x="10.3" y="185.9">D</text>
<text x="163.3" y="185.9">D</text>
<text x="35" y="199.9">1</text>
<text x="85" y="199.9">2</text>
<text x="135" y="199.9">3</text>
</g>
<g font-size="1.8" fill="#0f0f0f">
<text x="59.4" y="18.7">+12V_INT</text>
<text x="99.1" y="20">+12V_NON_INV</text>
<text x="116.6" y="20">+12V_NON_INV</text>
<text x="81.2" y="26.3">OUT_INT</text>
<text x="101.5" y="27.6">A_NON_INV</text>
<text x="113" y="25.1">NON_INV_SEL 3</text>
<text x="142.2" y="27.6">OUT_NON_INV</text>
<text x="49.5" y="34">IN_INT</text>
<text x="101.3" y="35.2">B_NON_INV</text>
<text x="68.6" y="36.5">-12V_INT</text>
<text x="130.8" y="37.8">-12V_NON_INV</text>
<text x="101.3" y="42.8">C_NON_INV</text>
<text x="101.3" y="50.5">D_NON_INV</text>
<text x="36.8" y="54.3">+12V_OSC</text>
<text x="58.5" y="54.3">+12V_OSC</text>
<text x="123.2" y="54.3">A_NON_INV</text>
<text x="123.2" y="59.4">C_NON_INV 5</text>
<text x="123.2" y="56.8">B_NON_INV</text>
<text x="147.3" y="58.1">NON_INV_SEL</text>
<text x="82.8" y="61.9">OUT_OSC</text>
<text x="99.1" y="60.6">-12V_NON_INV</text>
<text x="123.2" y="61.9">D_NON_INV 7</text>
<text x="36.8" y="73.3">-12V_OSC</text>
<text x="68.6" y="72.1">-12V_OSC</text>
<text x="104.1" y="73.3">+12V_SUM</text>
<text x="125.6" y="73.3">+12V_SUM</text>
<text x="106.8" y="80.9">A_SUM</text>
<text x="147.4" y="80.9">OUT_SUM</text>
<text x="45.8" y="84.8">-12V_OSC</text>
<text x="106.6" y="88.6">B_SUM</text>
<text x="114.3" y="87.3">SUM_SEL</text>
<text x="114.3" y="92.4">IN_SUM</text>
<text x="135.9" y="91.1">-12V_SUM</text>
<text x="55.9" y="101.3">+12V_OSC</text>
<text x="124.5" y="103.8">A_SUM</text>
<text x="124.5" y="106.3">B_SUM</text>
<text x="145.1" y="105.1">SUM_SEL</text>
<text x="50.8" y="114">OUT</text>
<text x="50.8" y="117.8">IN</text>
<text x="74.9" y="116.5">OUT_SEL</text>
<text x="87.6" y="116.5">OUT</text>
<text x="125.3" y="117.8">+12V_INV</text>
<text x="74.9" y="120.3">IN_SEL</text>
<text x="89.3" y="120.3">IN</text>
<text x="105.4" y="120.3">+12V_INV</text>
<text x="147.1" y="125.4">OUT_INV</text>
<text x="78.5" y="130.5">-12V_NON_INV</text>
<text x="83.4" y="127.9">-12V_INV</text>
<text x="107.7" y="127.9">A_INV</text>
<text x="19" y="135.6">IN_SEL</text>
<text x="39.7" y="135.6">IN_INT</text>
<text x="82.5" y="133">-12V_SUM</text>
<text x="83.6" y="135.6">-12V_INT</text>
<text x="107.6" y="135.6">B_INV</text>
<text x="114.3" y="133">INV_SEL</text>
<text x="134.6" y="135.6">-12V_INV</text>
<text x="36.8" y="138.2">6 IN_SUM</text>
<text x="82.6" y="138.1">-12V_OSC</text>
<text x="44.4" y="148.3">OUT_NON_INV</text>
<text x="49.3" y="145.7">OUT_INV</text>
<text x="79.7" y="148.3">+12V_NON_INV</text>
<text x="84.7" y="145.7">+12V_INV</text>
<text x="111.8" y="147">A_INV 1</text>
<text x="111.8" y="149.5">B_INV 3</text>
<text x="130.8" y="148.3">INV_SEL</text>
<text x="21.6" y="150.8">OUT_SEL</text>
<text x="48.4" y="150.8">OUT_SUM</text>
<text x="48.5" y="155.9">OUT_OSC</text>
<text x="49.4" y="153.3">OUT_INT</text>
<text x="83.7" y="150.8">+12V_SUM</text>
<text x="83.9" y="155.9">+12V_OSC</text>
<text x="84.8" y="153.3">+12V_INT</text>
</g>
<g font-size="1.8" fill="#a90000">
<text x="64.1" y="23.9">3</text>
<text x="68.3" y="21.7" transform="rotate(-90 68.3 21.7)">7</text>
<text x="130.6" y="22.9" transform="rotate(-90 130.6 22.9)">7</text>
<text x="64.1" y="29">2</text>
<text x="76.8" y="26.4">6</text>
<text x="139" y="27.7">6</text>
<text x="68.3" y="33.1" transform="rotate(-90 68.3 33.1)">4</text>
<text x="70.9" y="32.5" transform="rotate(-90 70.9 32.5)">1</text>
<text x="73.4" y="31.8" transform="rotate(-90 73.4 31.8)">5</text>
<text x="126.3" y="30.2">2</text>
<text x="130.6" y="34.4" transform="rotate(-90 130.6 34.4)">4</text>
<text x="133.1" y="33.7" transform="rotate(-90 133.1 33.7)">1</text>
<text x="135.6" y="33.1" transform="rotate(-90 135.6 33.1)">5</text>
<text x="32.3" y="59.5">3</text>
<text x="36.6" y="57.2" transform="rotate(-90 36.6 57.2)">7</text>
<text x="64.1" y="59.5">3</text>
<text x="68.3" y="57.2" transform="rotate(-90 68.3 57.2)">7</text>
<text x="134.5" y="54.4">1</text>
<text x="134.5" y="56.9">3</text>
<text x="134.5" y="59.5">5</text>
<text x="143.4" y="54.4">2</text>
<text x="143.4" y="56.9">4</text>
<text x="143.4" y="59.5">6</text>
<text x="32.3" y="64.5">2</text>
<text x="45" y="62">6</text>
<text x="64.1" y="64.5">2</text>
<text x="76.8" y="62">6</text>
<text x="134.5" y="62">7</text>
<text x="143.4" y="62">8</text>
<text x="36.6" y="68.7" transform="rotate(-90 36.6 68.7)">4</text>
<text x="39.1" y="68" transform="rotate(-90 39.1 68)">1</text>
<text x="41.7" y="67.4" transform="rotate(-90 41.7 67.4)">5</text>
<text x="68.3" y="68.7" transform="rotate(-90 68.3 68.7)">4</text>
<text x="70.9" y="68" transform="rotate(-90 70.9 68)">1</text>
<text x="73.4" y="67.4" transform="rotate(-90 73.4 67.4)">5</text>
<text x="135.6" y="76.3" transform="rotate(-90 135.6 76.3)">7</text>
<text x="131.4" y="83.6">2</text>
<text x="131.4" y="78.5">3</text>
<text x="144.1" y="81">6</text>
<text x="53.1" y="89.6" transform="rotate(-90 53.1 89.6)">1</text>
<text x="55.6" y="89" transform="rotate(-90 55.6 89)">4</text>
<text x="135.6" y="87.7" transform="rotate(-90 135.6 87.7)">4</text>
<text x="138.2" y="87.1" transform="rotate(-90 138.2 87.1)">1</text>
<text x="140.7" y="86.4" transform="rotate(-90 140.7 86.4)">5</text>
<text x="46.3" y="93.7">6</text>
<text x="50.5" y="90.3" transform="rotate(-90 50.5 90.3)">5</text>
<text x="59" y="91.2">2</text>
<text x="55.6" y="100.4" transform="rotate(-90 55.6 100.4)">7</text>
<text x="59" y="96.3">3</text>
<text x="132" y="103.9">1</text>
<text x="132" y="106.4">3</text>
<text x="140.9" y="103.9">2</text>
<text x="140.9" y="106.4">4</text>
<text x="29.1" y="111.5">1</text>
<text x="29.1" y="119.1">1</text>
<text x="29.1" y="115.3">1</text>
<text x="55.8" y="117.9">1</text>
<text x="55.8" y="121.7">1</text>
<text x="55.8" y="125.5">1</text>
<text x="130.1" y="123">3</text>
<text x="134.4" y="120.7" transform="rotate(-90 134.4 120.7)">7</text>
<text x="142.8" y="125.5">6</text>
<text x="67.2" y="128">1</text>
<text x="67.2" y="130.6">3</text>
<text x="76.1" y="128">2</text>
<text x="76.1" y="130.6">4</text>
<text x="130.1" y="128">2</text>
<text x="136.9" y="131.5" transform="rotate(-90 136.9 131.5)">1</text>
<text x="139.4" y="130.9" transform="rotate(-90 139.4 130.9)">5</text>
<text x="27.9" y="133.1">1</text>
<text x="27.9" y="135.7">3</text>
<text x="36.8" y="135.7">4</text>
<text x="67.2" y="133.1">5</text>
<text x="67.2" y="135.7">7</text>
<text x="76.1" y="133.1">6</text>
<text x="76.1" y="135.7">8</text>
<text x="134.4" y="132.2" transform="rotate(-90 134.4 132.2)">4</text>
<text x="27.9" y="138.2">5</text>
<text x="67.2" y="138.2">9</text>
<text x="75.5" y="138.2">10</text>
<text x="31.7" y="148.4">3</text>
<text x="40.6" y="148.4">4</text>
<text x="68.5" y="145.8">1</text>
<text x="68.5" y="148.4">3</text>
<text x="77.4" y="145.8">2</text>
<text x="77.4" y="148.4">4</text>
<text x="126.9" y="147.1">2</text>
<text x="126.9" y="149.6">4</text>
<text x="31.7" y="150.9">5</text>
<text x="31.7" y="153.4">7</text>
<text x="31.7" y="156">9</text>
<text x="40" y="156">10</text>
<text x="40.6" y="150.9">6</text>
<text x="40.6" y="153.4">8</text>
<text x="68.5" y="150.9">5</text>
<text x="68.5" y="153.4">7</text>
<text x="68.5" y="156">9</text>
<text x="76.8" y="156">10</text>
<text x="77.4" y="150.9">6</text>
<text x="77.4" y="153.4">8</text>
</g>
<g font-size="1.8" fill="#006464">
<text x="71.8" y="23.7">LM741</text>
<text x="73.6" y="21.2">U4</text>
<text x="135.8" y="22.5">U1</text>
<text x="57.7" y="28.8">GND</text>
<text x="66.2" y="25">+</text>
<text x="69.4" y="25.9" transform="rotate(-90 69.4 25.9)">V+</text>
<text x="99.9" y="25.9" transform="rotate(-90 99.9 25.9)">3k3</text>
<text x="100.3" y="25">R3</text>
<text x="128.4" y="26.3">+</text>
<text x="131.7" y="27.1" transform="rotate(-90 131.7 27.1)">V+</text>
<text x="134" y="25">LM741</text>
<text x="27.4" y="34.4">MountingHole_Pad</text>
<text x="58" y="33.1">R22</text>
<text x="58.7" y="35.2">1k</text>
<text x="69.4" y="30.4" transform="rotate(-90 69.4 30.4)">V-</text>
<text x="99.9" y="33.5" transform="rotate(-90 99.9 33.5)">2k2</text>
<text x="100.6" y="32.6">R4</text>
<text x="131.7" y="31.6" transform="rotate(-90 131.7 31.6)">V-</text>
<text x="25.2" y="40.5">H4</text>
<text x="30.2" y="40.5">H3</text>
<text x="35.3" y="40.8">H2</text>
<text x="40.6" y="40.5">H1</text>
<text x="67.6" y="39.2">1n</text>
<text x="72.3" y="39.2">C1</text>
<text x="99.9" y="41.2" transform="rotate(-90 99.9 41.2)">2k2</text>
<text x="100.6" y="40.5">R5</text>
<text x="132.1" y="41.5">1k</text>
<text x="132.3" y="39.5">R2</text>
<text x="23.1" y="44.3">GND</text>
<text x="29" y="44.8">GND GND</text>
<text x="39.4" y="45.6">GND</text>
<text x="126.6" y="45.7" transform="rotate(-90 126.6 45.7)">1k</text>
<text x="127" y="45.3">R1</text>
<text x="99.9" y="49" transform="rotate(-90 99.9 49)">2k2</text>
<text x="100.3" y="48.1">R6</text>
<text x="129.3" y="52.2">Non-Inverting</text>
<text x="137.5" y="50.2">J3</text>
<text x="143.9" y="52.2">Selector</text>
<text x="29.1" y="54.2">U5</text>
<text x="40" y="59.3">LM741</text>
<text x="71.8" y="59.3">LM741</text>
<text x="73.6" y="56.8">U6</text>
<text x="99.9" y="56.4" transform="rotate(-90 99.9 56.4)">3k3</text>
<text x="100.3" y="55.5">R7</text>
<text x="25.9" y="64.4">GND</text>
<text x="34.4" y="60.6">+</text>
<text x="37.7" y="65.9" transform="rotate(-90 37.7 65.9)">V-</text>
<text x="37.7" y="61.4" transform="rotate(-90 37.7 61.4)">V+</text>
<text x="57.7" y="64.4">GND</text>
<text x="66.2" y="60.6">+</text>
<text x="69.4" y="65.9" transform="rotate(-90 69.4 65.9)">V-</text>
<text x="69.4" y="61.4" transform="rotate(-90 69.4 61.4)">V+</text>
<text x="26" y="68.7">R19</text>
<text x="26.7" y="70.7">1k</text>
<text x="57.7" y="68.7">R20</text>
<text x="58.5" y="70.7">1k</text>
<text x="35.8" y="76.1">1n</text>
<text x="40.3" y="75.8">C2</text>
<text x="67.6" y="76.1">1n</text>
<text x="72.3" y="76.1">C3</text>
<text x="140.9" y="75.8">U3</text>
<text x="51.1" y="78.9">R23</text>
<text x="51.5" y="80.9">2k2</text>
<text x="62.8" y="83.9">R21</text>
<text x="105" y="79.3" transform="rotate(-90 105 79.3)">3k3</text>
<text x="105.7" y="78.4">R11</text>
<text x="125" y="83.4">GND</text>
<text x="133.5" y="79.6">+</text>
<text x="136.8" y="80.5" transform="rotate(-90 136.8 80.5)">V+</text>
<text x="139.1" y="78.4">LM741</text>
<text x="63.5" y="86">1k</text>
<text x="105" y="86.9" transform="rotate(-90 105 86.9)">1k1</text>
<text x="105.7" y="86">R12</text>
<text x="125.1" y="86.2">R16</text>
<text x="125.8" y="88.5">1k</text>
<text x="136.8" y="85" transform="rotate(-90 136.8 85)">V-</text>
<text x="56.7" y="93.2" transform="rotate(-90 56.7 93.2)">V-</text>
<text x="63.2" y="93.8">GND</text>
<text x="105" y="94.5" transform="rotate(-90 105 94.5)">2k2</text>
<text x="105.7" y="93.6">R15</text>
<text x="125.3" y="95.9">R18</text>
<text x="125.8" y="93.6">1k</text>
<text x="136.9" y="94.9">2k2</text>
<text x="46.4" y="98.7">LM741</text>
<text x="48.2" y="101.2">U7</text>
<text x="56.5" y="97.4">+</text>
<text x="56.7" y="97.7" transform="rotate(-90 56.7 97.7)">V+</text>
<text x="129.5" y="101.7">Summer</text>
<text x="135.7" y="100.4">J6</text>
<text x="136.7" y="97.1">R17</text>
<text x="138.3" y="101.7">selector</text>
<text x="21.7" y="110.6">+12V</text>
<text x="34.3" y="112.6">J11</text>
<text x="55.5" y="112.6">Banana</text>
<text x="63.7" y="112.6">Jack</text>
<text x="22.9" y="116.7">GND</text>
<text x="34.3" y="116.5">J12</text>
<text x="55.8" y="114.1">1</text>
<text x="61" y="119">J1</text>
<text x="61" y="115.4">J2</text>
<text x="83.3" y="115.9">JP1</text>
<text x="83.3" y="119.8">JP2</text>
<text x="21.2" y="122">-12V</text>
<text x="34.9" y="120.3">J8</text>
<text x="49.5" y="123.1">GND</text>
<text x="61.5" y="122.8">J9</text>
<text x="70.6" y="124.6">J14</text>
<text x="106.4" y="125.6">R8</text>
<text x="123.7" y="122.8">GND</text>
<text x="132.2" y="124.1">+</text>
<text x="135.5" y="124.9" transform="rotate(-90 135.5 124.9)">V+</text>
<text x="137.8" y="122.8">LM741</text>
<text x="139.6" y="120.3">U2</text>
<text x="27.7" y="131.7">In</text>
<text x="30.6" y="131.7">Selector</text>
<text x="31.8" y="129.9">J7</text>
<text x="49.5" y="126.9">GND</text>
<text x="60.9" y="126.6">J10</text>
<text x="65.9" y="126.4">+12V</text>
<text x="72.1" y="126.4">Selector</text>
<text x="106.3" y="126.2" transform="rotate(-90 106.3 126.2)">3k3</text>
<text x="135.5" y="129.4" transform="rotate(-90 135.5 129.4)">V-</text>
<text x="36.8" y="133.1">2</text>
<text x="56.8" y="135.5">-12V</text>
<text x="106.3" y="133.9" transform="rotate(-90 106.3 133.9)">1k1</text>
<text x="106.7" y="133">R9</text>
<text x="123.8" y="132.2">R13</text>
<text x="124.5" y="134.2">1k</text>
<text x="35.6" y="142.6">J5</text>
<text x="71.9" y="142.4">J13</text>
<text x="106.3" y="141.5" transform="rotate(-90 106.3 141.5)">2k2</text>
<text x="106.4" y="140.8">R10</text>
<text x="122.8" y="143.6">J4</text>
<text x="135.2" y="141.6">R14</text>
<text x="135.3" y="139.3">2k2</text>
<text x="30.7" y="144.4">Out</text>
<text x="31.7" y="145.8">1</text>
<text x="35.1" y="144.4">Selector</text>
<text x="40.6" y="145.8">2</text>
<text x="67.1" y="144.1">+12V</text>
<text x="73.4" y="144.1">Selector</text>
<text x="115.6" y="144.9">Inverting</text>
<text x="125" y="144.9">Selector</text>
<text x="58.6" y="151">+12V</text>
</g>
<g font-size="1.8" fill="#009600">
<text x="104.1" y="97.5">-12V_SUM</text>
<text x="105.4" y="144.4">-12V_INV</text>
</g>
<g font-size="1.8" fill="#0000c2">
<text x="40.9" y="118.7" transform="rotate(-90 40.9 118.7)">Power</text>
<text x="66" y="118" transform="rotate(-90 66 118)">I/O</text>
<text x="40.3" y="133.7">NO INPUT</text>
<text x="14.2" y="162.8">Catatan</text>
<text x="23" y="162.8">:</text>
</g>
<g font-size=".9" fill="#0000c2">
<text x="14" y="165.6">2.</text>
<text x="14" y="164.4">1.</text>
<text x="15.7" y="165.6">Hanya</text>
<text x="15.7" y="164.4">Penggunaan</text>
<text x="19.4" y="165.6">terdapat</text>
<text x="22.3" y="164.4">selector</text>
<text x="24.2" y="165.6">satu</text>
<text x="26.9" y="164.4">menggunakan</text>
<text x="27" y="165.6">Op-amp</text>
<text x="31.8" y="165.6">yang</text>
<text x="34.2" y="164.4">pin</text>
<text x="34.8" y="165.6">ditenagai</text>
<text x="36.5" y="164.4">header</text>
<text x="40" y="165.6">dalam</text>
<text x="40.5" y="164.4">yang</text>
<text x="43.5" y="164.4">akan</text>
<text x="43.8" y="165.6">satu</text>
<text x="46.6" y="164.4">ada</text>
<text x="49.1" y="164.4">jumpernya</text>
<text x="54.8" y="164.4">sehingga</text>
<text x="59.8" y="164.4">hanya</text>
<text x="63.4" y="164.4">terdapat</text>
<text x="68.2" y="164.4">dua</text>
<text x="70.8" y="164.4">pin</text>
<text x="73" y="164.4">header</text>
<text x="77" y="164.4">yang</text>
<text x="80.1" y="164.4">saling</text>
<text x="83.7" y="164.4">terkoneksi</text>
<text x="89.4" y="164.4">saja</text>
<text x="92.2" y="164.4">pada</text>
</g>
<g font-size=".7" fill="#006464">
<text x="71.6" y="29.1" transform="rotate(-90 71.6 29.1)">NULL</text>
<text x="74.1" y="27.8" transform="rotate(-90 74.1 27.8)">NULL</text>
<text x="136.4" y="29.1" transform="rotate(-90 136.4 29.1)">NULL</text>
<text x="133.8" y="30.4" transform="rotate(-90 133.8 30.4)">NULL</text>
<text x="39.9" y="64.7" transform="rotate(-90 39.9 64.7)">NULL</text>
<text x="42.4" y="63.4" transform="rotate(-90 42.4 63.4)">NULL</text>
<text x="71.6" y="64.7" transform="rotate(-90 71.6 64.7)">NULL</text>
<text x="74.1" y="63.4" transform="rotate(-90 74.1 63.4)">NULL</text>
<text x="138.9" y="83.7" transform="rotate(-90 138.9 83.7)">NULL</text>
<text x="141.5" y="82.4" transform="rotate(-90 141.5 82.4)">NULL</text>
<text x="51.3" y="95.1" transform="rotate(-90 51.3 95.1)">NULL</text>
<text x="53.8" y="93.8" transform="rotate(-90 53.8 93.8)">NULL</text>
<text x="137.6" y="128.2" transform="rotate(-90 137.6 128.2)">NULL</text>
<text x="140.2" y="126.9" transform="rotate(-90 140.2 126.9)">NULL</text>
</g>
</svg>
